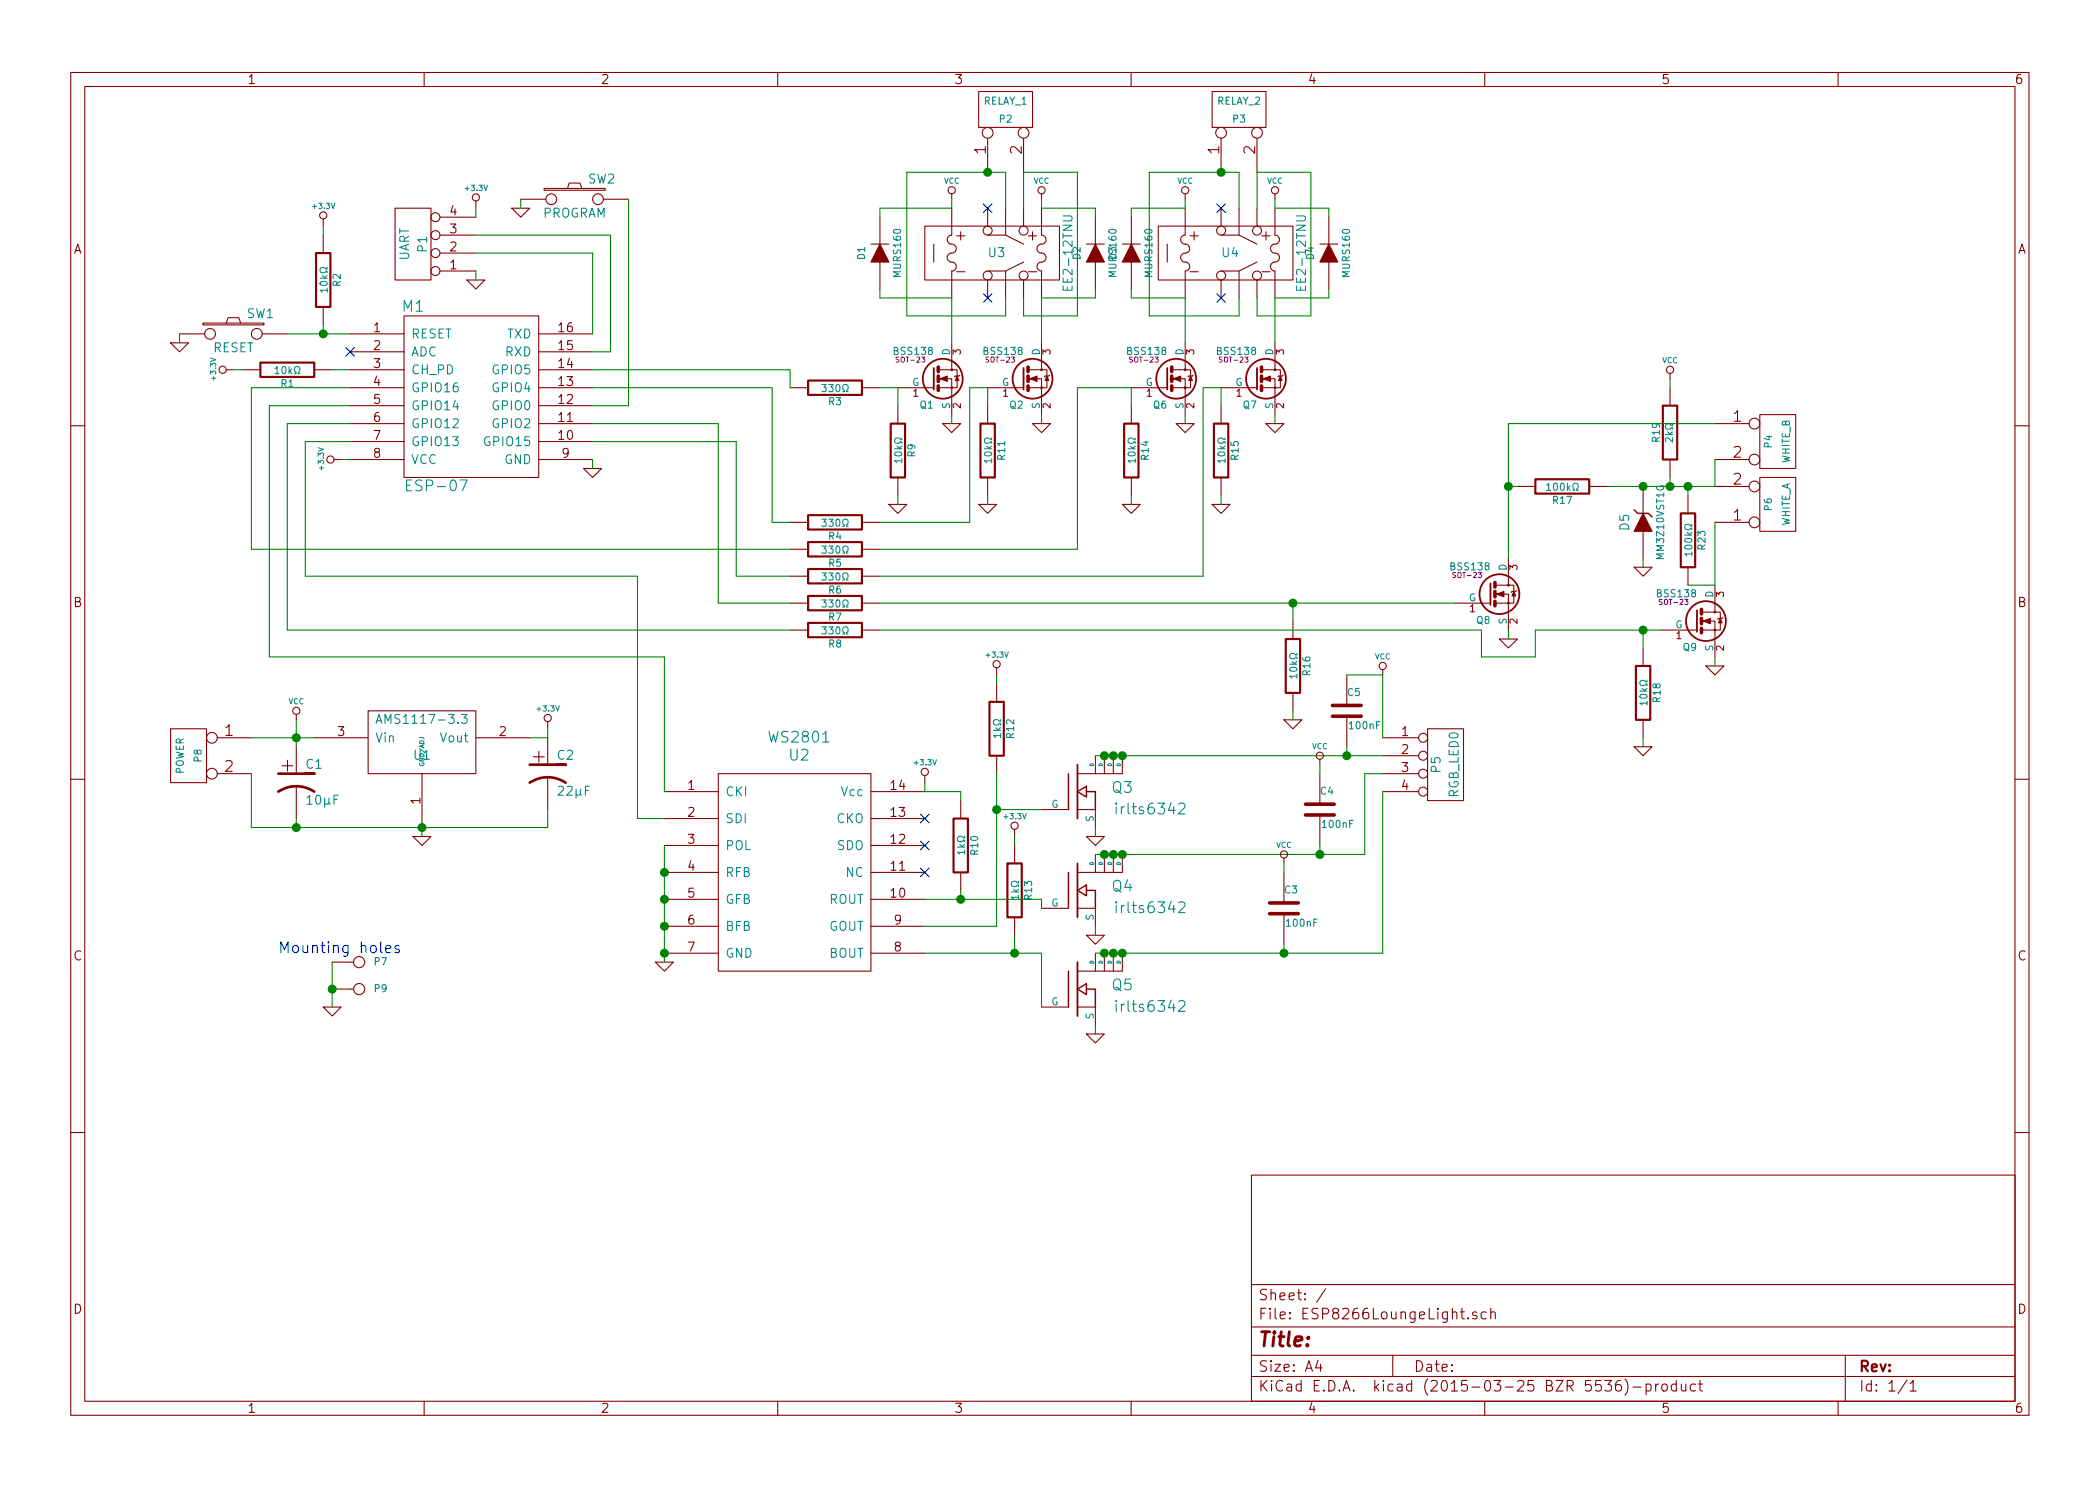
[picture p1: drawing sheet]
<svg xmlns="http://www.w3.org/2000/svg" width="297mm" height="210mm" viewBox="0 0 297 210" stroke-linecap="round" stroke-linejoin="round" font-family="sans-serif">
<g fill="none" stroke="#840000" stroke-width=".15">
<path d="M10 10.3h277v189.9h-277zM12 12.2h273v186.1h-273zM60 10.3v1.9M110 10.3v1.9M138.4 12.9h7.6v5.1h-7.6zM139.7 19.6v4.8M144.8 19.6v4.8M160 10.3v1.9M171.4 12.9h7.7v5.1h-7.7zM172.7 19.6v4.8M177.8 19.6v4.8M210 10.3v1.9"/>
<path d="M260 10.3v1.9M45.7 31v1M45.7 33.3v2.5M55.9 29.5h5.1v10.1h-5.1zM62.2 38.3h5.1M62.2 35.8h5.1M62.2 33.3h5.1M62.2 30.7h5.1M66 39.6h2.6l-1.3 1.3zM67.3 28.4v1.1M72.4 29.5h2.5l-1.2 1.2zM73.7 28.2h3.5"/>
<path d="M77 26.7h8.6v.2h-8.6zM80.3 26.7l.2-.8h1.5l.3 .8M85.3 28.2h3.6M123.2 34.5h2.5M124.5 30.7v3.8M124.5 37.1v3.8M130.8 32h19.1v7.6h-19.1zM132.1 34.5v2.6M134.6 29.5v3.8a.66 .66 0 0 0-.6 .7 .66 .66 0 0 0 .8 .6 .67 .67 0 0 1 .4 .8 .67 .67 0 0 1-.8 .4 .67 .67 0 0 0-.4 .9 .67 .67 0 0 0 .8 .4 .64 .64 0 0 1 .5 .7 .64 .64 0 0 1-.7 .5v3.9M134.6 27.4v.8M139.7 33.3h2.5l2.6 1.2M139.7 29.5v2.5"/>
<path d="M139.7 39.6v2.6M142.2 29.5v3.8M142.2 38.3v3.9M144.8 37.1l-2.6 1.2h-2.5M144.8 29.5v2.5M144.8 39.6v2.6M147.3 29.5v3.8a.66 .66 0 0 1 .6 .7 .66 .66 0 0 1-.8 .6 .67 .67 0 0 0-.4 .8 .67 .67 0 0 0 .8 .4 .67 .67 0 0 1 .4 .9 .67 .67 0 0 1-.8 .4 .63 .63 0 0 0-.4 .7 .63 .63 0 0 0 .6 .5v3.9M147.3 27.4v.8M153.7 34.5h2.5M154.9 30.7v3.8M154.9 37.1v3.8M158.7 34.5h2.6"/>
<path d="M160 30.7v3.8M160 37.1v3.8M163.8 32h19.1v7.6h-19.1zM165.1 34.5v2.6M167.6 29.5v3.8a.66 .66 0 0 0-.6 .7 .66 .66 0 0 0 .9 .6 .67 .67 0 0 1 .3 .8 .67 .67 0 0 1-.7 .4 .67 .67 0 0 0-.5 .9 .67 .67 0 0 0 .9 .4 .64 .64 0 0 1 .4 .7 .64 .64 0 0 1-.7 .5v3.9M167.6 27.4v.8M172.7 33.3h2.6l2.5 1.2M172.7 29.5v2.5M172.7 39.6v2.6M175.3 29.5v3.8M175.3 38.3v3.9M177.8 37.1l-2.5 1.2h-2.6"/>
<path d="M177.8 29.5v2.5M177.8 39.6v2.6M180.3 29.5v3.8a.66 .66 0 0 1 .7 .7 .66 .66 0 0 1-.8 .6 .67 .67 0 0 0-.5 .8 .67 .67 0 0 0 .9 .4 .67 .67 0 0 1 .3 .9 .67 .67 0 0 1-.7 .4 .63 .63 0 0 0-.5 .7 .63 .63 0 0 0 .6 .5v3.9M180.3 27.4v.8M186.7 34.5h2.5M188 30.7v3.8M188 37.1v3.8M24.1 48.5h2.6l-1.3 1.3zM25.4 47.2h3.6M28.7 45.7h8.6v.3h-8.6zM32 45.7l.3-.7h1.5l.2 .7M32 52.3h1"/>
<path d="M34.3 52.3h2.5M37.1 47.2h3.5M44.4 52.3h2.6M45.7 43.4v2.6M49.5 47.2h7.6M49.5 49.8h7.6M49.5 52.3h7.6M49.5 54.9h7.6M49.5 57.4h7.6M49.5 59.9h7.6M57.1 44.7h19.1v22.9h-19.1zM76.2 47.2h7.6"/>
<path d="M76.2 49.8h7.6M76.2 52.3h7.6M76.2 54.9h7.6M76.2 57.4h7.6M76.2 59.9h7.6M111.8 54.9h2.5M121.9 54.9h2.6M127 54.9h5.1M127 57.4v2.5M132.8 54.9h1.8v3.8M133.3 59.9h2.6l-1.3 1.3zM134.6 48.5v3.8h-1.8"/>
<path d="M134.6 52.3h.8v2.6h-.8v-1.3h-1.8M135.8 53.1l-.2 .1h-.5l-.1 .1M139.7 54.9h5.1M139.7 57.4v2.5M145.5 54.9h1.8v3.8M146 59.9h2.6l-1.3 1.3zM147.3 48.5v3.8h-1.8M147.3 52.3h.8v2.6h-.8v-1.3h-1.8M148.5 53.1l-.2 .1h-.5l-.1 .1M160 57.4v2.5M160 54.9h5.1M165.9 54.9h1.7v3.8"/>
<path d="M166.4 59.9h2.5l-1.3 1.3zM167.6 48.5v3.8h-1.7M167.6 52.3h.8v2.6h-.8v-1.3h-1.7M168.8 53.1l-.1 .1h-.6l-.1 .1M172.7 54.9h5.1M172.7 57.4v2.5M178.6 54.9h1.7v3.8M179.1 59.9h2.5l-1.3 1.3zM180.3 48.5v3.8h-1.7M180.3 52.3h.8v2.6h-.8v-1.3h-1.7M181.5 53.1l-.1 .1h-.6l-.1 .1M236.2 52.8v.8"/>
<path d="M236.2 54.9v2.5M242.6 59.9h4.8M248.9 58.7h5.1v7.6h-5.1zM10 60.2h2M47.2 65h1.1M49.5 62.5h7.6M49.5 65h7.6M76.2 62.5h7.6M76.2 65h7.6M82.5 66.3h2.6l-1.3 1.3zM111.8 73.9h2.5M111.8 77.7h2.5"/>
<path d="M121.9 73.9h2.6M121.9 77.7h2.6M125.7 71.4h2.6l-1.3 1.2zM127 67.6v2.5M138.4 71.4h2.6l-1.3 1.2zM139.7 67.6v2.5M158.7 71.4h2.6l-1.3 1.2zM160 67.6v2.5M171.4 71.4h2.6l-1.3 1.2zM172.7 67.6v2.5M213.4 79v3.8h-1.8M214.6 68.8h2.6"/>
<path d="M224.8 68.8h2.5M232.4 68.8v3.8M232.4 75.2v3.8M236.2 65v2.6M238.8 70.1v2.5M242.6 65h4.8M242.6 73.9h4.8M242.6 68.8h4.8M248.9 67.6h5.1v7.6h-5.1zM285 60.2h2M111.8 81.5h2.5M111.8 89.1h2.5"/>
<path d="M111.8 85.3h2.5M121.9 81.5h2.6M121.9 89.1h2.6M121.9 85.3h2.6M141 94.5v1M141 96.8v2.5M182.9 87.9v2.5M182.9 98v2.6M190.5 95.5v4.3M195.6 94.7v.8M205.7 85.3h5.1M211.6 85.3h1.8v3.8"/>
<path d="M212.1 90.4h2.5l-1.2 1.3zM213.4 82.8h.7v2.5h-.7v-1.2h-1.8M214.5 83.6l-.1 .1h-.5l-.2 .1M231.1 80.3h2.6l-1.3 1.2zM232.4 91.7v2.5M234.9 89.1h5.1M238.8 80.3v2.5M240.8 89.1h1.8v3.9M241.3 94.2h2.5l-1.2 1.3zM242.6 82.8v3.8h-1.8M242.6 86.6h.7v2.5h-.7v-1.2h-1.8M243.7 87.4l-.1 .1h-.5l-.1 .1"/>
<path d="M10 110.3h2M24.1 103.1h5.1v7.6h-5.1zM30.7 104.4h4.9M30.7 109.5h4.9M41.9 101.1v.7M41.9 105.7v3.8M41.9 111.2v4.6M44.4 104.4h7.7M52.1 100.6h15.2v8.9h-15.2zM58.4 118.4h2.6l-1.3 1.2zM59.7 109.5v7.6M67.3 104.4h7.6"/>
<path d="M77.5 102.1v1M77.5 104.4v3.8M77.5 110v4.5M94 112h7.6M94 115.8h7.6M94 119.6h7.6M101.6 109.5h21.6v27.9h-21.6zM123.2 112h7.6M123.2 115.8h7.6M123.2 119.6h7.6M130.8 109.7v1M135.9 113.3v2.5"/>
<path d="M141 106.9v2.6M143.5 117.3v1.1M143.5 119.6v2.6M147.3 114.5h3.8M152.4 114.5h2.5v2.6M153.7 118.4h2.5l-1.3 1.2zM154.9 106.9v2.6M156.2 106.9v2.6M157.5 106.9v2.6M158.7 106.9v2.6h-6.3M181.6 101.8h2.5l-1.2 1.3zM186.7 107.4v.8"/>
<path d="M186.7 109.5v4.3M186.7 115.3v4.3M190.5 101.3v4.4M195.6 104.4h5.1M195.6 109.5h5.1M195.6 106.9h5.1M195.6 112h5.1M201.9 103.1h5.1v10.2h-5.1zM231.1 105.7h2.6l-1.3 1.2zM232.4 101.8v2.6M285 110.3h2M47 136.1h3"/>
<path d="M47 139.9h3M92.7 136.1h2.5l-1.2 1.3zM94 123.4h7.6M94 127.2h7.6M94 131.1h7.6M94 134.9h7.6M123.2 123.4h7.6M123.2 127.2h7.6M123.2 131.1h7.6M123.2 134.9h7.6M135.9 123.4v2.6M143.5 129.8v2.5"/>
<path d="M147.3 128.5h3.8M152.4 128.5h2.5v2.6M153.7 132.3h2.5l-1.3 1.3zM154.9 120.9v2.5M154.9 134.9v2.5M156.2 120.9v2.5M156.2 134.9v2.5M157.5 120.9v2.5M157.5 134.9v2.5M158.7 120.9v2.5h-6.3M158.7 134.9v2.5h-6.3M181.6 121.4v.8"/>
<path d="M181.6 123.4v4.4M181.6 129.3v4.3M45.7 142.5h2.6l-1.3 1.3zM147.3 142.5h3.8M152.4 142.5h2.5v2.5M153.7 146.3h2.5l-1.3 1.3zM10 160.2h2M177 166.3h108v32h-108zM285 160.2h2M60 198.3v1.9M110 198.3v1.9M160 198.3v1.9"/>
<path d="M177 194.8h108M177 191.8h108M177 187.8h108M177 181.8h108M186.4 192.5l-.3 1h.9M186.8 193v1M187.5 182.3l-1.3 2M197 191.8v3M207.6 186.5h.1l-.1 .1v-.1v.1M208.9 185.7a.37 .37 0 0 0-.6 .1v.1a.54 .54 0 0 0 .6 .3v.1v.2l-.2 .1-.4-.1M210 198.3v1.9M210.2 185.7l-.4-.1-.3 .3 .1 .6 .2 .1 .4-.1"/>
<path d="M210.9 185.7a.38 .38 0 0 1 .6 .1v.8M210.9 185.1v1.5M227 195.3h.9l-.5 .6 .5 .1v.2v.5l-.2 .1h-.5l-.2-.1M229.2 195.3a.59 .59 0 0 0-.7 .7l.1 .7 .2 .1h.3l.2-.1 .1-.5-.2-.2-.4-.1-.3 .3M229.8 195.1a1.71 1.71 0 0 1 0 2.3M231 196.3h1.1M232.8 195.9a.48 .48 0 0 1 .7 .1l.1 .1-.1 .6a.48 .48 0 0 1-.7 0M232.8 195.8v1.5M234.2 195.8v1M234.6 195.8l-.3 .1-.1 .2M235.1 196a.41 .41 0 0 1 .7 .1v.4a.41 .41 0 0 1-.4 .3 .41 .41 0 0 1-.3-.3zM237.1 195.9l-.4-.1-.3 .3 .1 .6 .2 .1 .4-.1"/>
<path d="M237.1 195.3v1.5M237.8 195.8l.1 .9a.4 .4 0 0 0 .6 0M238.5 195.8v1M239.8 195.9l-.4-.1-.3 .3 .1 .6 .2 .1 .4-.1M240.3 195.8h.5M240.5 195.3v1.3l.2 .2h.1M260 198.3v1.9M261 191.8v6.5M269.7 195.2l-1.2 2M270.2 195.8l.4-.5v1.5M270.2 196.8h.8"/>
<circle cx="139.7" cy="18.8" r=".76"/>
<circle cx="144.8" cy="18.8" r=".76"/>
<circle cx="172.7" cy="18.8" r=".76"/>
<circle cx="177.8" cy="18.8" r=".76"/>
<circle cx="45.7" cy="30.5" r=".51"/>
<circle cx="61.6" cy="30.7" r=".63"/>
<circle cx="61.6" cy="38.3" r=".63"/>
<circle cx="61.6" cy="35.8" r=".63"/>
<circle cx="61.6" cy="33.3" r=".63"/>
<circle cx="67.3" cy="27.9" r=".51"/>
<circle cx="78" cy="28.2" r=".76"/>
<circle cx="84.6" cy="28.2" r=".76"/>
<circle cx="134.6" cy="26.9" r=".51"/>
<circle cx="139.7" cy="39" r=".63"/>
<circle cx="139.7" cy="32.6" r=".63"/>
<circle cx="144.8" cy="32.6" r=".63"/>
<circle cx="144.8" cy="39" r=".63"/>
<circle cx="147.3" cy="26.9" r=".51"/>
<circle cx="167.6" cy="26.9" r=".51"/>
<circle cx="172.7" cy="39" r=".63"/>
<circle cx="172.7" cy="32.6" r=".63"/>
<circle cx="177.8" cy="39" r=".63"/>
<circle cx="177.8" cy="32.6" r=".63"/>
<circle cx="180.3" cy="26.9" r=".51"/>
<circle cx="29.7" cy="47.2" r=".76"/>
<circle cx="31.5" cy="52.3" r=".51"/>
<circle cx="36.3" cy="47.2" r=".76"/>
<circle cx="134.6" cy="54.9" r=".13"/>
<circle cx="134.6" cy="52.3" r=".13"/>
<circle cx="147.3" cy="54.9" r=".13"/>
<circle cx="147.3" cy="52.3" r=".13"/>
<circle cx="167.6" cy="52.3" r=".13"/>
<circle cx="167.6" cy="54.9" r=".13"/>
<circle cx="180.3" cy="54.9" r=".13"/>
<circle cx="180.3" cy="52.3" r=".13"/>
<circle cx="236.2" cy="52.3" r=".51"/>
<circle cx="248.2" cy="59.9" r=".76"/>
<circle cx="46.7" cy="65" r=".51"/>
<circle cx="248.2" cy="68.8" r=".76"/>
<circle cx="248.2" cy="73.9" r=".76"/>
<circle cx="248.2" cy="65" r=".76"/>
<circle cx="141" cy="94" r=".51"/>
<circle cx="195.6" cy="94.2" r=".51"/>
<circle cx="213.4" cy="82.8" r=".13"/>
<circle cx="213.4" cy="85.3" r=".13"/>
<circle cx="242.6" cy="86.6" r=".13"/>
<circle cx="242.6" cy="89.1" r=".13"/>
<circle cx="30" cy="104.4" r=".76"/>
<circle cx="30" cy="109.5" r=".76"/>
<circle cx="41.9" cy="100.6" r=".51"/>
<circle cx="77.5" cy="101.6" r=".51"/>
<circle cx="130.8" cy="109.2" r=".51"/>
<circle cx="143.5" cy="116.8" r=".51"/>
<circle cx="186.7" cy="106.9" r=".51"/>
<circle cx="201.3" cy="112" r=".63"/>
<circle cx="201.3" cy="109.5" r=".63"/>
<circle cx="201.3" cy="104.4" r=".63"/>
<circle cx="201.3" cy="106.9" r=".63"/>
<circle cx="50.8" cy="136.1" r=".79"/>
<circle cx="50.8" cy="139.9" r=".79"/>
<circle cx="181.6" cy="120.9" r=".51"/>
</g>
<g fill="none" stroke="#008484" stroke-width=".15">
<path d="M46.3 37.8v.3h-.2a.42 .42 0 0 0-.7-.2 .42 .42 0 0 0 0 .7h.4l.3-.2h.2v.2M38.9 52.2l.3-.3v1M38.9 52.9h.6M41.7 52.9h.2v-.2a.42 .42 0 0 1-.2-.7 .42 .42 0 0 1 .7 0 .47 .47 0 0 1-.2 .7v.2h.2M46.3 41.1h-1l.3 .2M46.3 40.8v.5M116.3 54.4h.6l-.4 .4 .3 .1v.4l-.1 .1-.4-.1M119.2 55.4h.2v-.2a.42 .42 0 0 1-.2-.6 .42 .42 0 0 1 .7 0 .47 .47 0 0 1-.2 .6v.2h.3M150.4 40.5v.6h1.2v-.6M151 40.6v.5M183.4 40.5v.6h1.3v-.6M184 40.6v.5"/>
<path d="M236.6 60v.2h-.2a.42 .42 0 0 0-.7-.2 .42 .42 0 0 0 0 .7h.4l.3-.2h.2v.2M65 67.9h1.1l-.7 1.5M116.3 73.5h.6l-.4 .3 .3 .1v.5l-.1 .1-.4-.1M116.3 77.3h.6l-.4 .3 .3 .1v.5l-.1 .1-.4-.1M119.2 74.5h.2v-.2a.42 .42 0 0 1-.2-.7 .42 .42 0 0 1 .7 0 .47 .47 0 0 1-.2 .7v.2h.3M119.2 78.3h.2v-.2a.42 .42 0 0 1-.2-.7 .42 .42 0 0 1 .7 0 .47 .47 0 0 1-.2 .7v.2h.3M127.6 65.2h-1.1l.3 .3M127.6 62v.2h-.2a.42 .42 0 0 0-.7-.2 .42 .42 0 0 0 0 .7h.4l.3-.2h.2v.2M127.6 64.9v.6M140.3 65.2h-1.1l.3 .3M140.3 62v.2h-.2a.42 .42 0 0 0-.7-.2 .42 .42 0 0 0 0 .7h.4l.3-.2h.2v.2M140.3 64.9v.6"/>
<path d="M160.6 65.2h-1l.3 .3M160.6 62v.2h-.2a.42 .42 0 0 0-.7-.2 .42 .42 0 0 0 0 .7h.4l.3-.2h.2v.2M160.6 64.9v.6M173.3 65.2h-1l.3 .3M173.3 62v.2h-.2a.42 .42 0 0 0-.7-.2 .42 .42 0 0 0 0 .7h.4l.3-.2h.2v.2M173.3 64.9v.6M218.8 68.7l.2-.3v1M218.8 69.4h.5M222.5 69.4h.2v-.2a.42 .42 0 0 1-.2-.7 .42 .42 0 0 1 .7 0 .47 .47 0 0 1-.2 .7v.2h.2M236.6 61.9v.7l-.7-.7-.2 .1-.1 .1 .1 .4M239.3 78.4h-1l.3 .3M239.3 74.2v.2h-.2a.42 .42 0 0 0-.6-.2 .42 .42 0 0 0 0 .7h.3l.3-.2h.2v.2"/>
<path d="M239.3 78.1v.6M116.3 81.1h.6l-.4 .4 .3 .1v.4l-.1 .1-.4-.1M116.3 84.9h.6l-.4 .4 .3 .1v.4l-.1 .1-.4-.1M116.3 88.7h.6l-.4 .4 .3 .1v.4l-.1 .1-.4-.1M119.2 82.1h.2v-.2a.42 .42 0 0 1-.2-.7 .42 .42 0 0 1 .7 0 .47 .47 0 0 1-.2 .7v.2h.3M119.2 85.9h.2v-.2a.42 .42 0 0 1-.2-.7 .42 .42 0 0 1 .7 0 .47 .47 0 0 1-.2 .7v.2h.3M119.2 89.7h.2v-.2a.42 .42 0 0 1-.2-.6 .42 .42 0 0 1 .7-.1 .47 .47 0 0 1-.2 .7v.2h.3M183.4 95.7h-1l.3 .3M183.4 92.5v.2h-.2a.42 .42 0 0 0-.6-.2 .42 .42 0 0 0 0 .7h.4l.2-.2h.2v.2M183.4 95.4v.6M233 99.5h-1l.3 .3M233 96.3v.2h-.2a.42 .42 0 0 0-.7-.2 .42 .42 0 0 0 0 .7h.4l.3-.2h.2v.2"/>
<path d="M233 99.2v.6M53.2 102.4l.4-1.3 .4 1.3M53.3 102h.6M65.3 101.1h.8l-.5 .5 .4 .1v.5l-.2 .2h-.3l-.2-.2M136.4 118.3v.3h-.2a.42 .42 0 0 0-.6-.2 .42 .42 0 0 0 0 .6l.4 .1 .2-.2h.2v.2M141.5 104.1h-1l.3 .3M141.5 101.8v.3h-.2a.42 .42 0 0 0-.6-.2 .42 .42 0 0 0 0 .6l.3 .1 .3-.2h.2v.2M141.5 103.8v.6M157.9 113.6l-.1 .1 .1 .1 .1-.1-.1-.1v.2M166.7 113.8l.3-.2h.3l.2 .2 .1 .3-.1 .2-.8 .9h.9M136.4 120.6h-1l.3 .3M136.4 120.3v.6"/>
<path d="M144.1 126.9h-1l.3 .3M144.1 124.7v.2h-.2a.42 .42 0 0 0-.7-.2 .42 .42 0 0 0 0 .7h.4l.3-.2h.2v.2M144.1 126.7v.5M157.9 127.6l-.1 .1 .1 .1 .1-.1-.1-.1v.2M166.7 127.8l.3-.2h.3l.2 .2 .1 .2-.1 .3-.8 .8h.9M157.9 141.6l-.1 .1h.1h.1l-.1-.1v.1M166.7 141.7l.3-.1h.3l.2 .1 .1 .3-.1 .2-.8 .9h.9"/>
</g>
<path d="M39.4 112a4.6 4.6 0 0 1 5 0M39.4 109.5h5h-1.2M74.9 110.7a4.6 4.6 0 0 1 5.1 0M74.9 108.2h5.1h-1.3" fill="none" stroke="#840000" stroke-width=".38"/>
<path d="M231.1 72.1l.5 .5h1.6l.5 .5M151.1 109.5v5M152.4 112l1.3-.8v1.6zM153.7 112h1.2v2.5M151.1 123.4v5.1M151.1 137.4v5.1M152.4 126l1.3-.8v1.5zM152.4 139.9l1.3-.7v1.5zM153.7 126h1.2v2.5M153.7 139.9h1.2v2.6" fill="none" stroke="#840000" stroke-width=".2"/>
<g fill="none" stroke="#840000" stroke-width=".25">
<path d="M132.1 52.1v3M144.8 52.1v3M165.1 52.1v3M177.8 52.1v3M210.8 82.5v3.1M240 86.4v3M152.4 108.2v7.6M152.4 122.2v7.6M152.4 136.1v7.7"/>
<circle cx="133.3" cy="53.6" r="2.82"/>
<circle cx="146" cy="53.6" r="2.82"/>
<circle cx="166.4" cy="53.6" r="2.82"/>
<circle cx="179.1" cy="53.6" r="2.82"/>
<circle cx="212.1" cy="84.1" r="2.82"/>
<circle cx="241.3" cy="87.9" r="2.82"/>
</g>
<g fill="none" stroke="#000084" stroke-width=".15">
<path d="M139.1 28.8l1.2 1.3M140.3 28.8l-1.2 1.3M172.1 28.8l1.2 1.3M173.3 28.8l-1.2 1.3M48.9 49.2l1.2 1.2M50.1 49.2l-1.2 1.2M139.1 41.5l1.2 1.3M140.3 41.5l-1.2 1.3M172.1 41.5l1.2 1.3M173.3 41.5l-1.2 1.3M130.2 119l1.2 1.2M130.2 115.2l1.2 1.2"/>
<path d="M131.4 119l-1.2 1.2M131.4 115.2l-1.2 1.2M130.2 122.8l1.2 1.2M131.4 122.8l-1.2 1.2"/>
</g>
<g fill="none" stroke="#840000" stroke-width=".3">
<path d="M44.7 35.8h2v7.6h-2zM36.8 51.3h7.6v2h-7.6zM114.3 53.8h7.6v2.1h-7.6zM126 59.9h2v7.7h-2zM138.7 59.9h2v7.7h-2zM159 59.9h2v7.7h-2zM171.7 59.9h2v7.7h-2zM235.2 57.4h2v7.6h-2zM114.3 72.9h7.6v2h-7.6zM114.3 76.7h7.6v2h-7.6zM217.2 67.8h7.6v2h-7.6zM237.7 72.6h2.1v7.7h-2.1z"/>
<path d="M114.3 80.5h7.6v2h-7.6zM114.3 84.3h7.6v2.1h-7.6zM114.3 88.1h7.6v2.1h-7.6zM140 99.3h2v7.6h-2zM181.9 90.4h2v7.6h-2zM231.4 94.2h2v7.6h-2zM134.9 115.8h2v7.6h-2zM142.5 122.2h2v7.6h-2z"/>
</g>
<g fill="none" stroke="#840000" stroke-width=".51">
<path d="M132.7 51.9v.7M132.7 53.2v.8M132.7 54.6v.6M145.4 51.9v.7M145.4 53.2v.8M145.4 54.6v.6M165.7 51.9v.7M165.7 53.2v.8M165.7 54.6v.6M178.4 51.9v.7M178.4 53.2v.8M178.4 54.6v.6"/>
<path d="M188.5 99.8h4M211.5 82.4v.7M211.5 83.7v.7M211.5 85.1v.6M240.7 86.2v.7M240.7 87.5v.8M240.7 88.9v.6M184.7 115.3h4M184.7 113.8h4M188.5 101.3h4M179.6 129.3h4M179.6 127.8h4"/>
</g>
<g fill="#840000" stroke="#840000" stroke-width=".15">
<path d="M135.4 53.2l.2 .6h-.5z"/>
<path d="M133 53.6l1-.4v.8z"/>
<path d="M148.1 53.2l.2 .6h-.5z"/>
<path d="M145.7 53.6l1-.4v.8z"/>
<path d="M168.4 53.2l.3 .6h-.6z"/>
<path d="M166 53.6l1-.4v.8z"/>
<path d="M181.1 53.2l.3 .6h-.6z"/>
<path d="M178.7 53.6l1-.4v.8z"/>
<path d="M124.5 34.5l1.2 2.6h-2.5z"/>
<path d="M154.9 34.5l1.3 2.6h-2.5z"/>
<path d="M160 34.5l1.3 2.6h-2.6z"/>
<path d="M188 34.5l1.2 2.6h-2.5z"/>
<path d="M243.3 87.5l.3 .6h-.5z"/>
<path d="M240.9 87.9l1-.4v.8z"/>
<path d="M214.1 83.7l.3 .6h-.5z"/>
<path d="M211.7 84.1l1-.4v.7z"/>
<path d="M232.4 72.6l1.3 2.6h-2.6z"/>
</g>
<g fill="none" stroke="#008400" stroke-width=".15">
<path d="M45.7 32v1.3M67.3 35.8h16.5v11.4M67.3 29.5v1.2M67.3 38.3v1.3M67.3 33.3h19.1v16.5h-2.6M73.7 28.2v1.3M88.9 28.2v29.2h-5.1M134.6 28.2v1.3h-10.1v1.2M142.2 29.5v-5.1h-13.9v20.3h13.9v-2.5M144.8 29.5v-5.1h7.6v20.3h-7.6v-2.5M147.3 28.2v1.3h7.6v1.2M167.6 28.2v1.3h-7.6v1.2"/>
<path d="M175.3 29.5v-5.1h-12.7v20.3h12.7v-2.5M177.8 29.5v-5.1h7.6v20.3h-7.6v-2.5M180.3 28.2v1.3h7.7v1.2M25.4 47.2v1.3M33 52.3h1.3M40.6 47.2h8.9M45.7 46v1.2M47 52.3h2.5M49.5 54.9h-13.9v22.8h76.2M49.5 57.4h-11.4v35.6h55.9v19M49.5 59.9h-8.9v29.2h71.2M83.8 54.9h25.4v19h2.6"/>
<path d="M83.8 52.3h28v2.6M83.8 59.9h17.8v25.4h10.2M124.5 40.9v1.3h10.1v6.3M124.5 54.9h2.5v2.5M134.6 58.7v1.2M139.7 57.4v-2.5h-2.5v19h-12.7M147.3 58.7v1.2M154.9 40.9v1.3h-7.6v6.3M160 40.9v1.3h7.6v6.3M160 57.4v-2.5h-7.6v22.8h-27.9M167.6 58.7v1.2M172.7 57.4v-2.5h-2.5v26.6h-45.7"/>
<path d="M180.3 58.7v1.2M188 40.9v1.3h-7.7v6.3M236.2 53.6v1.3M242.6 59.9h-29.2v19.1M48.3 65h1.2M49.5 62.5h-6.3v19h47v34.3h3.8M83.8 65v1.3M83.8 62.5h20.3v19h7.7M127 70.1v1.3M139.7 70.1v1.3M160 70.1v1.3M172.7 70.1v1.3"/>
<path d="M213.4 68.8h1.2M232.4 79v1.3M236.2 67.6v1.2M238.8 68.8v1.3M242.6 65v3.8h-15.3M242.6 73.9v8.9h-3.8M124.5 89.1h85v3.9h7.7v-3.9h17.7M124.5 85.3h81.2M141 95.5v1.3M182.9 85.3v2.6M190.5 95.5h5.1v8.9M213.4 89.1v1.3"/>
<path d="M232.4 89.1v2.6M242.6 93v1.2M35.6 104.4h8.8M35.6 109.5v7.6h41.9v-2.6M41.9 101.8v3.9M41.9 115.8v1.3M59.7 117.1v1.3M77.5 103.1v1.3h-2.6M94 119.6v16.5M130.8 110.7v1.3h5.1v1.3M141 109.5v21.6h-10.2M141 114.5h6.3"/>
<path d="M143.5 118.4v1.2M154.9 117.1v1.3M154.9 106.9h40.7M182.9 100.6v1.2M186.7 108.2v1.3M186.7 119.6v1.3M190.5 105.7v1.2M195.6 112v22.9h-40.7M195.6 109.5h-2.6v11.4h-38.1M232.4 104.4v1.3M47 136.1v6.4M130.8 134.9h16.5v7.6"/>
<path d="M130.8 127.2h16.5v1.3M135.9 126v1.2M143.5 132.3v2.6M154.9 131.1v1.2M181.6 122.2v1.2M181.6 133.6v1.3M154.9 145v1.3"/>
</g>
<g fill="#008400" stroke="#008400" stroke-width=".25">
<circle cx="59.7" cy="117.1" r=".51"/>
<circle cx="41.9" cy="104.4" r=".51"/>
<circle cx="158.8" cy="134.9" r=".51"/>
<circle cx="157.5" cy="134.9" r=".51"/>
<circle cx="156.2" cy="134.9" r=".51"/>
<circle cx="158.8" cy="120.9" r=".51"/>
<circle cx="157.5" cy="120.9" r=".51"/>
<circle cx="156.2" cy="120.9" r=".51"/>
<circle cx="157.5" cy="106.9" r=".51"/>
<circle cx="156.2" cy="106.9" r=".51"/>
<circle cx="94" cy="134.9" r=".51"/>
<circle cx="94" cy="131.1" r=".51"/>
<circle cx="94" cy="127.2" r=".51"/>
<circle cx="94" cy="123.4" r=".51"/>
<circle cx="135.9" cy="127.2" r=".51"/>
<circle cx="143.5" cy="134.9" r=".51"/>
<circle cx="139.7" cy="24.4" r=".51"/>
<circle cx="172.7" cy="24.4" r=".51"/>
<circle cx="45.7" cy="47.2" r=".51"/>
<circle cx="232.4" cy="89.1" r=".51"/>
<circle cx="182.9" cy="85.3" r=".51"/>
<circle cx="158.8" cy="106.9" r=".51"/>
<circle cx="141" cy="114.5" r=".51"/>
<circle cx="236.2" cy="68.8" r=".51"/>
<circle cx="238.8" cy="68.8" r=".51"/>
<circle cx="232.4" cy="68.8" r=".51"/>
<circle cx="213.4" cy="68.8" r=".51"/>
<circle cx="41.9" cy="117.1" r=".51"/>
<circle cx="190.5" cy="106.9" r=".51"/>
<circle cx="186.7" cy="120.9" r=".51"/>
<circle cx="181.6" cy="134.9" r=".51"/>
<circle cx="47" cy="139.9" r=".51"/>
</g>
<path d="M54.6 134.3l.7-.2-.1-.2-.4-.1-.2 .2v.7l.2 .1 .4-.1M56.4 133.9l-.3-.1-.2 .2v.2l.5 .2 .1 .1-.1 .2-.1 .1-.4-.1" fill="none" stroke="#0000c2" stroke-width=".15"/>
<g font-size="2.8" fill="#840000">
<text x="75.4" y="107.9">+</text>
<text x="39.8" y="109.2">+</text>
<text x="178" y="190.5">Title:</text>
</g>
<g font-size="2.1" fill="#840000">
<text x="139.4" y="21.8" transform="rotate(-90 139.4 21.8)">1</text>
<text x="144.5" y="21.8" transform="rotate(-90 144.5 21.8)">2</text>
<text x="172.5" y="21.8" transform="rotate(-90 172.5 21.8)">1</text>
<text x="177.5" y="21.8" transform="rotate(-90 177.5 21.8)">2</text>
<text x="135.3" y="34">+</text>
<text x="145.4" y="34">+</text>
<text x="168.3" y="34">+</text>
<text x="178.5" y="34">+</text>
<text x="135.5" y="39.1">-</text>
<text x="145.7" y="39.1">-</text>
<text x="168.6" y="39.1">-</text>
<text x="178.7" y="39.1">-</text>
<text x="245.2" y="59.7">1</text>
<text x="245.2" y="64.8">2</text>
<text x="245.2" y="68.6">2</text>
<text x="245.2" y="73.7">1</text>
<text x="31.8" y="104.1">1</text>
<text x="31.8" y="109.2">2</text>
<text x="178" y="184">Sheet: /</text>
<text x="178" y="186.7">File: ESP8266LoungeLight.sch</text>
<text x="178" y="196.9">KiCad E.D.A. kicad (2015-03-25 BZR 5536)-product</text>
<text x="178" y="194.1">Size: A4</text>
<text x="200" y="194.1">Date:</text>
<text x="263" y="194.1">Rev:</text>
<text x="263" y="196.9">Id: 1/1</text>
</g>
<g font-size="2.1" fill="#008484">
<text x="56.9" y="44.1">M1</text>
<text x="58" y="69.5">ESP-07</text>
<text x="109" y="105.1">WS2801</text>
<text x="111.7" y="107.6">U2</text>
<text x="157.4" y="112.2">Q3</text>
<text x="158.4" y="115.2">irlts6342</text>
<text x="157.4" y="126.2">Q4</text>
<text x="158.4" y="129.2">irlts6342</text>
<text x="157.4" y="140.1">Q5</text>
<text x="158.4" y="143.2">irlts6342</text>
</g>
<text font-size="2.1" fill="#0000c2" x="39.4" y="134.9">Mounting holes</text>
<g font-size="1.8" fill="#840000">
<text x="35" y="11.9">1</text>
<text x="85" y="11.9">2</text>
<text x="135" y="11.9">3</text>
<text x="185" y="11.9">4</text>
<text x="235" y="11.9">5</text>
<text x="285" y="11.9">6</text>
<text x="10.4" y="35.9">A</text>
<text x="63.7" y="35.6">2</text>
<text x="63.7" y="33">3</text>
<text x="63.7" y="30.5">4</text>
<text x="285.4" y="35.9">A</text>
<text x="63.7" y="38.1">1</text>
<text x="52.9" y="47">1</text>
<text x="79" y="47">16</text>
<text x="52.9" y="49.5">2</text>
<text x="52.9" y="52.1">3</text>
<text x="79" y="52.1">14</text>
<text x="79" y="49.5">15</text>
<text x="52.9" y="54.6">4</text>
<text x="52.9" y="57.1">5</text>
<text x="52.9" y="59.7">6</text>
<text x="79" y="59.7">11</text>
<text x="79" y="57.1">12</text>
<text x="79" y="54.6">13</text>
<text x="52.9" y="62.2">7</text>
<text x="52.9" y="64.8">8</text>
<text x="79" y="62.2">10</text>
<text x="79.5" y="64.8">9</text>
<text x="10.4" y="85.9">B</text>
<text x="285.4" y="85.9">B</text>
<text x="47.8" y="104.1">3</text>
<text x="70.6" y="104.1">2</text>
<text x="198.3" y="104.1">1</text>
<text x="198.3" y="106.7">2</text>
<text x="59.4" y="113.8" transform="rotate(-90 59.4 113.8)">1</text>
<text x="97.3" y="111.8">1</text>
<text x="126" y="111.8">14</text>
<text x="198.3" y="109.2">3</text>
<text x="198.3" y="111.8">4</text>
<text x="97.3" y="115.6">2</text>
<text x="97.3" y="119.4">3</text>
<text x="126" y="119.4">12</text>
<text x="126" y="115.6">13</text>
<text x="97.3" y="123.2">4</text>
<text x="126" y="123.2">11</text>
<text x="97.3" y="127">5</text>
<text x="97.3" y="130.8">6</text>
<text x="126" y="127">10</text>
<text x="126.5" y="130.8">9</text>
<text x="10.4" y="135.9">C</text>
<text x="97.3" y="134.6">7</text>
<text x="126.5" y="134.6">8</text>
<text x="285.4" y="135.9">C</text>
<text x="10.4" y="185.9">D</text>
<text x="285.4" y="185.9">D</text>
<text x="35" y="199.9">1</text>
<text x="85" y="199.9">2</text>
<text x="135" y="199.9">3</text>
<text x="185" y="199.9">4</text>
<text x="235" y="199.9">5</text>
<text x="285" y="199.9">6</text>
</g>
<g font-size="1.8" fill="#008484">
<text x="83.2" y="26">SW2</text>
<text x="60.4" y="35.6" transform="rotate(-90 60.4 35.6)">P1</text>
<text x="76.7" y="30.8">PROGRAM</text>
<text x="57.9" y="37" transform="rotate(-90 57.9 37)">UART</text>
<text x="139.9" y="36.4">U3</text>
<text x="151.7" y="40.6" transform="rotate(-90 151.7 40.6)">EE2-12TNU</text>
<text x="172.9" y="36.4">U4</text>
<text x="184.7" y="40.6" transform="rotate(-90 184.7 40.6)">EE2-12TNU</text>
<text x="34.9" y="45">SW1</text>
<text x="58.2" y="47.9">RESET</text>
<text x="71.7" y="47.9">TXD</text>
<text x="30.1" y="49.8">RESET</text>
<text x="58.2" y="50.4">ADC</text>
<text x="58.2" y="53">CH_PD</text>
<text x="69.8" y="53">GPIO5</text>
<text x="71.5" y="50.4">RXD</text>
<text x="58.2" y="55.5">GPIO16</text>
<text x="58.2" y="58">GPIO14</text>
<text x="69.8" y="58">GPIO0</text>
<text x="69.8" y="55.5">GPIO4</text>
<text x="58.2" y="60.6">GPIO12</text>
<text x="58.2" y="63.1">GPIO13</text>
<text x="58.2" y="65.7">VCC</text>
<text x="68.8" y="63.1">GPIO15</text>
<text x="69.8" y="60.6">GPIO2</text>
<text x="71.2" y="65.7">GND</text>
<text x="230.4" y="75" transform="rotate(-90 230.4 75)">D5</text>
<text x="53.1" y="105">Vin</text>
<text x="54.2" y="102.4">AMS1117-3.3</text>
<text x="58.6" y="107.5">U1</text>
<text x="62.4" y="105">Vout</text>
<text x="78.9" y="107.5">C2</text>
<text x="43.3" y="108.8">C1</text>
<text x="43.5" y="113.8">10µF</text>
<text x="79.1" y="112.6">22µF</text>
<text x="102.6" y="112.6">CKI</text>
<text x="119" y="112.6">Vcc</text>
<text x="203.8" y="109.3" transform="rotate(-90 203.8 109.3)">P5</text>
<text x="206.3" y="112.9" transform="rotate(-90 206.3 112.9)">RGB_LED0</text>
<text x="102.6" y="116.5">SDI</text>
<text x="118.2" y="116.5">CKO</text>
<text x="102.6" y="120.3">POL</text>
<text x="102.6" y="124.1">RFB</text>
<text x="118.3" y="120.3">SDO</text>
<text x="119.6" y="124.1">NC</text>
<text x="102.6" y="127.9">GFB</text>
<text x="102.6" y="131.7">BFB</text>
<text x="117.1" y="131.7">GOUT</text>
<text x="117.2" y="127.9">ROUT</text>
<text x="102.6" y="135.5">GND</text>
<text x="117.2" y="135.5">BOUT</text>
</g>
<g font-size="1.4" fill="#008484">
<text x="139.1" y="14.8">RELAY_1</text>
<text x="141.4" y="17.3">P2</text>
<text x="172.1" y="14.8">RELAY_2</text>
<text x="174.4" y="17.3">P3</text>
<text x="46.3" y="40.8" transform="rotate(-90 46.3 40.8)">10k</text>
<text x="48.2" y="40.5" transform="rotate(-90 48.2 40.5)">R2</text>
<text x="122.4" y="36.7" transform="rotate(-90 122.4 36.7)">D1</text>
<text x="127.4" y="39.1" transform="rotate(-90 127.4 39.1)">MURS160</text>
<text x="152.8" y="36.7" transform="rotate(-90 152.8 36.7)">D2</text>
<text x="157.9" y="39.1" transform="rotate(-90 157.9 39.1)">MURS160</text>
<text x="157.9" y="36.7" transform="rotate(-90 157.9 36.7)">D3</text>
<text x="163" y="39.1" transform="rotate(-90 163 39.1)">MURS160</text>
<text x="185.9" y="36.7" transform="rotate(-90 185.9 36.7)">D4</text>
<text x="190.9" y="39.1" transform="rotate(-90 190.9 39.1)">MURS160</text>
<text x="39.5" y="52.9">10k</text>
<text x="126.5" y="50.2">BSS138</text>
<text x="134.4" y="50.3" transform="rotate(-90 134.4 50.3)">D</text>
<text x="139.2" y="50.2">BSS138</text>
<text x="147.1" y="50.3" transform="rotate(-90 147.1 50.3)">D</text>
<text x="159.6" y="50.2">BSS138</text>
<text x="167.4" y="50.3" transform="rotate(-90 167.4 50.3)">D</text>
<text x="172.3" y="50.2">BSS138</text>
<text x="180.1" y="50.3" transform="rotate(-90 180.1 50.3)">D</text>
<text x="39.8" y="54.8">R1</text>
<text x="117" y="55.5">330</text>
<text x="117.2" y="57.3">R3</text>
<text x="129" y="54.6">G</text>
<text x="130.1" y="57.8">Q1</text>
<text x="134.4" y="57.9" transform="rotate(-90 134.4 57.9)">S</text>
<text x="141.7" y="54.6">G</text>
<text x="142.8" y="57.8">Q2</text>
<text x="147.1" y="57.9" transform="rotate(-90 147.1 57.9)">S</text>
<text x="162" y="54.6">G</text>
<text x="163.1" y="57.8">Q6</text>
<text x="167.4" y="57.9" transform="rotate(-90 167.4 57.9)">S</text>
<text x="174.7" y="54.6">G</text>
<text x="175.8" y="57.8">Q7</text>
<text x="180.1" y="57.9" transform="rotate(-90 180.1 57.9)">S</text>
<text x="127.6" y="64.9" transform="rotate(-90 127.6 64.9)">10k</text>
<text x="129.5" y="64.6" transform="rotate(-90 129.5 64.6)">R9</text>
<text x="140.3" y="64.9" transform="rotate(-90 140.3 64.9)">10k</text>
<text x="142.2" y="65" transform="rotate(-90 142.2 65)">R11</text>
<text x="160.6" y="64.9" transform="rotate(-90 160.6 64.9)">10k</text>
<text x="162.5" y="65" transform="rotate(-90 162.5 65)">R14</text>
<text x="173.3" y="64.9" transform="rotate(-90 173.3 64.9)">10k</text>
<text x="175.2" y="65" transform="rotate(-90 175.2 65)">R15</text>
<text x="234.8" y="62.5" transform="rotate(-90 234.8 62.5)">R19</text>
<text x="236.6" y="62" transform="rotate(-90 236.6 62)">2k</text>
<text x="250.6" y="63.3" transform="rotate(-90 250.6 63.3)">P4</text>
<text x="253.2" y="65.6" transform="rotate(-90 253.2 65.6)">WHITE_B</text>
<text x="219.4" y="69.4">100k</text>
<text x="219.7" y="71.3">R17</text>
<text x="117" y="74.5">330</text>
<text x="117.2" y="76.4">R4</text>
<text x="239.4" y="78" transform="rotate(-90 239.4 78)">100k</text>
<text x="241.2" y="77.7" transform="rotate(-90 241.2 77.7)">R23</text>
<text x="250.6" y="72.2" transform="rotate(-90 250.6 72.2)">P6</text>
<text x="253.2" y="74.5" transform="rotate(-90 253.2 74.5)">WHITE_A</text>
<text x="117" y="78.3">330</text>
<text x="117" y="82.1">330</text>
<text x="117.2" y="80.2">R5</text>
<text x="117.2" y="84">R6</text>
<text x="205.3" y="80.7">BSS138</text>
<text x="213.1" y="80.8" transform="rotate(-90 213.1 80.8)">D</text>
<text x="235.4" y="79" transform="rotate(-90 235.4 79)">MM3Z10VST1G</text>
<text x="117" y="85.9">330</text>
<text x="117" y="89.8">330</text>
<text x="117.2" y="87.8">R7</text>
<text x="207.7" y="85.1">G</text>
<text x="208.9" y="88.3">Q8</text>
<text x="213.1" y="88.3" transform="rotate(-90 213.1 88.3)">S</text>
<text x="234.5" y="84.5">BSS138</text>
<text x="237" y="88.9">G</text>
<text x="242.3" y="84.6" transform="rotate(-90 242.3 84.6)">D</text>
<text x="117.2" y="91.6">R8</text>
<text x="183.5" y="95.4" transform="rotate(-90 183.5 95.4)">10k</text>
<text x="185.3" y="95.5" transform="rotate(-90 185.3 95.5)">R16</text>
<text x="238.1" y="92.1">Q9</text>
<text x="242.3" y="92.1" transform="rotate(-90 242.3 92.1)">S</text>
<text x="190.6" y="98.5">C5</text>
<text x="233" y="99.2" transform="rotate(-90 233 99.2)">10k</text>
<text x="234.9" y="99.3" transform="rotate(-90 234.9 99.3)">R18</text>
<text x="28.5" y="107.8" transform="rotate(-90 28.5 107.8)">P8</text>
<text x="141.6" y="103.9" transform="rotate(-90 141.6 103.9)">1k</text>
<text x="143.4" y="104.4" transform="rotate(-90 143.4 104.4)">R12</text>
<text x="191" y="103.2">100nF</text>
<text x="26" y="109.6" transform="rotate(-90 26 109.6)">POWER</text>
<text x="186.8" y="112.4">C4</text>
<text x="148.7" y="114.3">G</text>
<text x="154.7" y="116.3" transform="rotate(-90 154.7 116.3)">S</text>
<text x="187.1" y="117.1">100nF</text>
<text x="136.5" y="120.4" transform="rotate(-90 136.5 120.4)">1k</text>
<text x="138.4" y="120.9" transform="rotate(-90 138.4 120.9)">R10</text>
<text x="144.1" y="126.7" transform="rotate(-90 144.1 126.7)">1k</text>
<text x="146" y="127.3" transform="rotate(-90 146 127.3)">R13</text>
<text x="148.7" y="128.3">G</text>
<text x="154.7" y="130.2" transform="rotate(-90 154.7 130.2)">S</text>
<text x="181.7" y="126.4">C3</text>
<text x="182.1" y="131.1">100nF</text>
<text x="53" y="136.6">P7</text>
<text x="53" y="140.4">P9</text>
<text x="148.7" y="142.2">G</text>
<text x="154.7" y="144.2" transform="rotate(-90 154.7 144.2)">S</text>
</g>
<g font-size="1.4" fill="#840000">
<text x="135.9" y="50.2" transform="rotate(-90 135.9 50.2)">3</text>
<text x="148.6" y="50.2" transform="rotate(-90 148.6 50.2)">3</text>
<text x="168.9" y="50.2" transform="rotate(-90 168.9 50.2)">3</text>
<text x="181.6" y="50.2" transform="rotate(-90 181.6 50.2)">3</text>
<text x="129.2" y="56.1">1</text>
<text x="135.9" y="57.8" transform="rotate(-90 135.9 57.8)">2</text>
<text x="141.9" y="56.1">1</text>
<text x="148.6" y="57.8" transform="rotate(-90 148.6 57.8)">2</text>
<text x="162.2" y="56.1">1</text>
<text x="168.9" y="57.8" transform="rotate(-90 168.9 57.8)">2</text>
<text x="174.9" y="56.1">1</text>
<text x="181.6" y="57.8" transform="rotate(-90 181.6 57.8)">2</text>
<text x="214.6" y="80.6" transform="rotate(-90 214.6 80.6)">3</text>
<text x="207.9" y="86.6">1</text>
<text x="214.6" y="88.3" transform="rotate(-90 214.6 88.3)">2</text>
<text x="243.8" y="84.4" transform="rotate(-90 243.8 84.4)">3</text>
<text x="237.1" y="90.4">1</text>
<text x="243.8" y="92.1" transform="rotate(-90 243.8 92.1)">2</text>
</g>
<g font-size="1.1" fill="#008484">
<text x="44.3" y="29.5">+3.3V</text>
<text x="65.9" y="27">+3.3V</text>
<text x="133.5" y="26">VCC</text>
<text x="146.2" y="26">VCC</text>
<text x="166.5" y="26">VCC</text>
<text x="179.2" y="26">VCC</text>
<text x="30.6" y="53.7" transform="rotate(-90 30.6 53.7)">+3.3V</text>
<text x="235.1" y="51.4">VCC</text>
<text x="45.8" y="66.4" transform="rotate(-90 45.8 66.4)">+3.3V</text>
<text x="139.6" y="93">+3.3V</text>
<text x="194.5" y="93.3">VCC</text>
<text x="40.8" y="99.6">VCC</text>
<text x="76.1" y="100.7">+3.3V</text>
<text x="185.6" y="106">VCC</text>
<text x="129.4" y="108.3">+3.3V</text>
<text x="142.1" y="115.9">+3.3V</text>
<text x="180.5" y="120">VCC</text>
</g>
<g font-size="1" fill="#840084">
<text x="127" y="51.3">SOT-23</text>
<text x="139.7" y="51.3">SOT-23</text>
<text x="160" y="51.3">SOT-23</text>
<text x="172.7" y="51.3">SOT-23</text>
<text x="205.7" y="81.8">SOT-23</text>
<text x="234.9" y="85.6">SOT-23</text>
</g>
<text font-size=".9" fill="#008484" x="60" y="108.5" transform="rotate(-90 60 108.5)">GND/ADJ</text>
<g font-size=".7" fill="#008484">
<text x="154.7" y="108.5" transform="rotate(-90 154.7 108.5)">D</text>
<text x="156" y="108.5" transform="rotate(-90 156 108.5)">D</text>
<text x="157.2" y="108.5" transform="rotate(-90 157.2 108.5)">D</text>
<text x="158.5" y="108.5" transform="rotate(-90 158.5 108.5)">D</text>
<text x="154.7" y="122.4" transform="rotate(-90 154.7 122.4)">D</text>
<text x="156" y="122.4" transform="rotate(-90 156 122.4)">D</text>
<text x="157.2" y="122.4" transform="rotate(-90 157.2 122.4)">D</text>
<text x="158.5" y="122.4" transform="rotate(-90 158.5 122.4)">D</text>
<text x="154.7" y="136.4" transform="rotate(-90 154.7 136.4)">D</text>
<text x="156" y="136.4" transform="rotate(-90 156 136.4)">D</text>
<text x="157.2" y="136.4" transform="rotate(-90 157.2 136.4)">D</text>
<text x="158.5" y="136.4" transform="rotate(-90 158.5 136.4)">D</text>
</g>
</svg>
